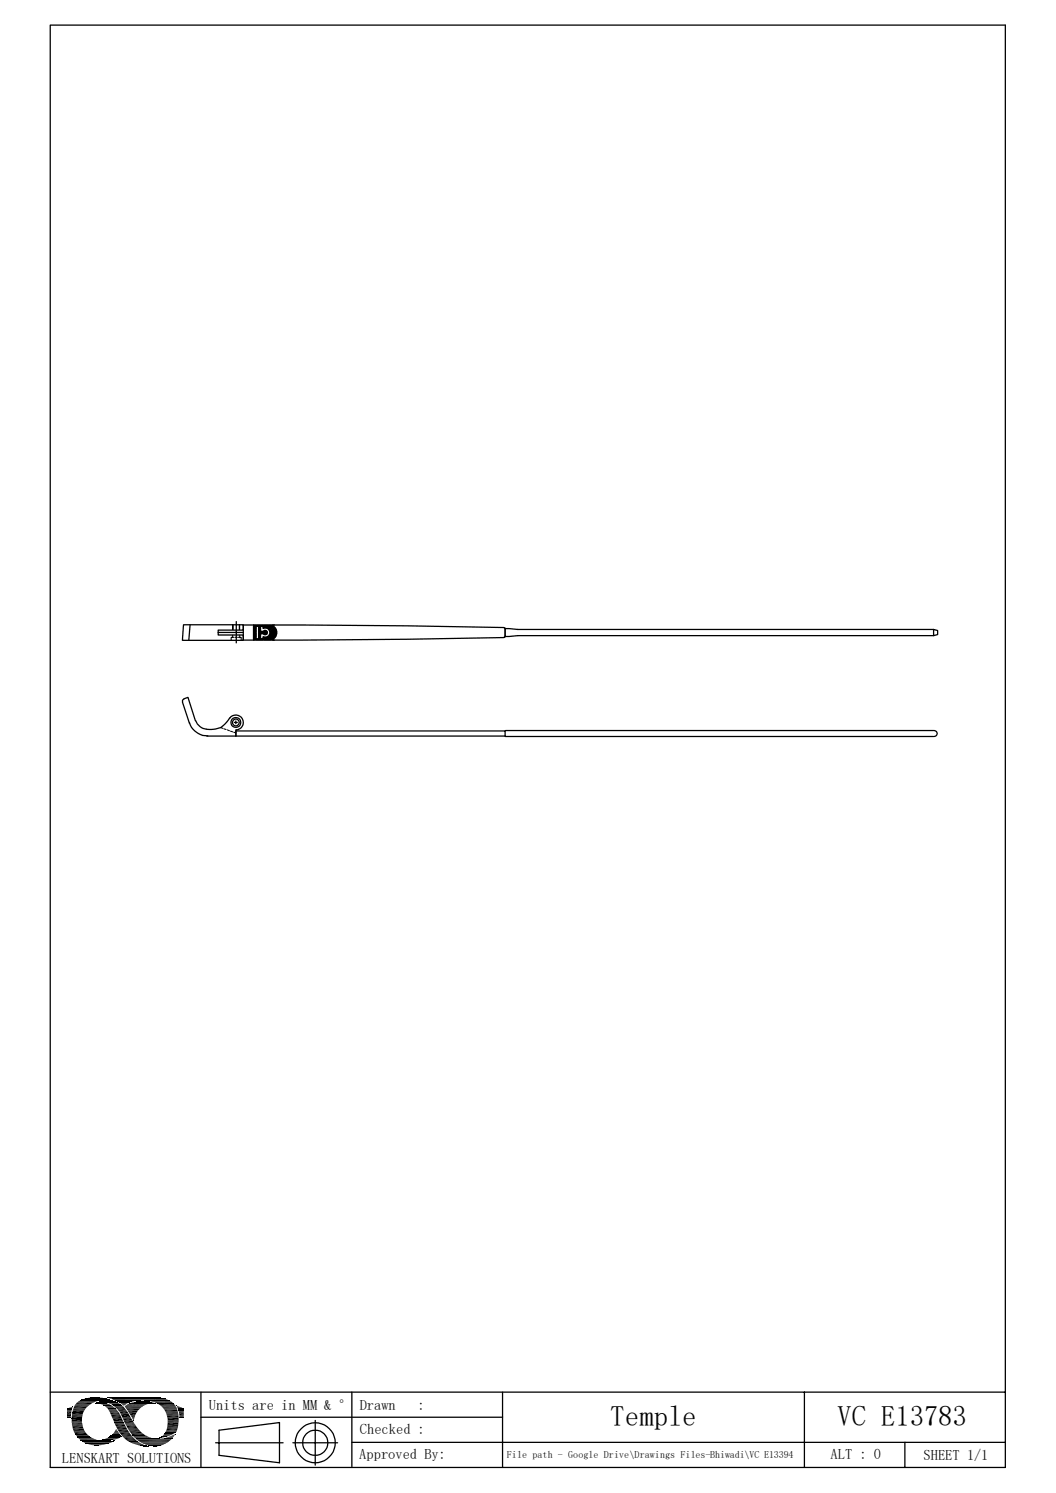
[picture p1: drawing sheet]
<svg xmlns="http://www.w3.org/2000/svg" width="210mm" height="297mm" viewBox="0 0 210 297" stroke-linecap="round" stroke-linejoin="round" font-family="sans-serif">
<g fill="none" stroke="#000" stroke-width=".25">
<path d="M10 5h189.9v286.9h-189.9zM36.3 139.7l1.4 4.2M36.5 124.3h11.9v1h-5v1h5v1.1h-12.1zM36.6 139l.8-.3 1.5 4.7M36.6 139.1l-.3 .2v.3M37.8 124.3l-.3 3.1M43.4 125.8h5M47 123.7v4.2M50.4 124.3v3M50.9 124.6h.5v2.5h-.5zM51.8 124.6h.5v.4a.93 .93 0 0 1 1.4 .8 .93 .93 0 0 1-1.4 .9v.4h-.5v-1h.6a.44 .44 0 0 0 .6 .1 .44 .44 0 0 0 0-.7 .44 .44 0 0 0-.6 .1h-.6zM54.6 124.3l-.4 .2a1.64 1.64 0 0 1 0 2.8h.4"/>
<path d="M100.2 124.8l-19.1-.3-32.7-.2v3l32.7-.1 19.1-.4M100.2 124.9l.2 .2 2.6 .1h82.7M100.5 125v1.7M185.7 125.2l.8 .2v.8l-.8 .2zM185.7 126.4h-82.7l-2.6 .2-.2 .2M37.7 143.8a3.8 3.8 0 0 0 3.6 2.6M41.1 146.4h59.4M45.7 142.8a4.2 4.2 0 0 1-5.9 1.7l-.6-.5-.3-.7M45.7 142.9a1.48 1.48 0 0 1 2.5 .1 1.48 1.48 0 0 1-1.3 2.2v1.2v-1h53.6v1M46.6 143.7h.6M46.9 143.4v.6M100.5 146.4l85.2 .1"/>
<path d="M185.7 145.3l-85.2 .1M185.8 145.3a.59 .59 0 0 1 .6 .6 .59 .59 0 0 1-.6 .6M10 276.9h189.9M15.1 279.2h3.3M31.4 279.4h3.4M40 276.9v15M70 276.9v15M99.9 276.9v15M160 276.9v15M14.3 281.5h2.1M14.3 283.3h2.1M14.6 280h2.7"/>
<path d="M14.7 284.9h2.4M15 285.5h2.6M23.1 283.9h2M24.6 286.1h2.2M24.9 280.1h3.2M25.1 283.8h2.1M25.3 284h2.1M26.1 285.4h2.7M27.2 286.5h6.8M33.1 281.3h2.4M33.1 284.4h2.2M33.4 282.7h2.1"/>
<path d="M40 281.9h59.9M42.9 287h13.4M43.6 284.5l12-1.5v8l-12-1.5zM58.3 287h8.8M62.7 282.6v8.9M70 286.9h129.9M180 286.9v5"/>
<circle cx="46.9" cy="143.7" r=".98"/>
<circle cx="46.9" cy="143.7" r=".68"/>
<circle cx="62.7" cy="287" r="2.51"/>
<circle cx="62.7" cy="287" r="4"/>
</g>
<g fill="none" stroke="#000" stroke-width=".2">
<path d="M46.3 124.3v1M46.4 124.3v1M47.6 124.3v1M47.7 124.3v1M47.7 126.4v.5M50.5 124.3l-.1 .2M50.8 124.3l-.4 .4M50.9 124.6l-.5 .5M50.9 124.8l-.5 .6M50.9 125.1l-.5 .5M50.9 125.3l-.5 .5M50.9 125.5l-.5 .5"/>
<path d="M50.9 125.7l-.5 .6M50.9 126l-.5 .5M50.9 126.2l-.5 .5M50.9 126.4l-.5 .6M50.9 126.6l-.5 .6M50.9 126.9l-.4 .4M50.9 127.1l-.2 .2M51 124.3l-.6 .6M51.2 127.1l-.3 .2M51.2 124.3l-.2 .3M51.4 127.1l-.3 .2M51.4 124.3l-.2 .3"/>
<path d="M51.6 124.3l-.2 .3M51.8 124.6l-.4 .4M51.8 124.9l-.4 .3M51.8 125.1l-.4 .4M51.8 125.3l-.4 .4M51.8 125.5l-.4 .4M51.8 126.2l-.4 .4M51.8 126.4l-.4 .4M51.8 126.7l-.4 .3M51.8 126.9l-.4 .4M51.8 127.1l-.2 .2M51.9 124.3l-.5 .5"/>
<path d="M52 125.6l-.6 .6M52.1 127.1l-.3 .2M52.2 124.3l-.3 .3M52.2 125.6l-.8 .8M52.4 124.3l-.3 .3M52.5 126.7l-.2 .1M52.6 124.3l-.3 .3M52.7 126.7l-.6 .6M52.7 125.4l-.7 .7M52.8 124.3l-.5 .5M52.9 125.4l-.7 .7M52.9 126.7l-.6 .6"/>
<path d="M53 125.5l-.6 .6M53 124.3l-.6 .7M53.1 126.1l-.1 .1M53.1 125.6l-.6 .6M53.2 125.8l-.5 .5M53.2 126.6l-.7 .7M53.3 124.3l-.6 .6M53.5 124.3l-.6 .6M53.7 124.3l-.6 .7M53.9 124.3l-.6 .8M54.2 124.3l-.8 .8M54.2 124.5l-.7 .8"/>
<path d="M54.2 127.2l-.1 .1M54.3 127.3h.1M54.4 124.6l-.8 .8M54.5 124.7l-.9 .9M54.6 124.8l-.9 .9M54.7 124.9l-1 1.1M54.8 125.1l-1.2 1.2M54.9 126.6l-.6 .6M54.9 125.2l-2.2 2.1M54.9 125.3l-1.9 2M55 126.2l-1.2 1.1M55 125.5l-1.8 1.8"/>
<path d="M55 125.7l-1.6 1.6M55 125.9l-1.4 1.4M14.7 279.9h2.6M14.9 279.6h2.7M15 279.4h3M15.2 279.1h3.4M15.3 279h3.5M15.5 278.8h3.7M15.7 278.7h3.7M15.7 278.7h3.9M15.9 278.6h4M16 278.6h4.1"/>
<path d="M16 278.5h4.4M16.2 278.5h4.3M16.4 278.4h5.4M16.5 278.3h5.1M16.7 278.3h4.7M16.9 278.2h4.3M17.1 278.2h3.9M17.5 278.1h3M17.6 278.1h2.9M19 279.2h2.2M19.1 279.2h2.2M19.7 278.8h3.2"/>
<path d="M19.8 278.8h2.9M19.9 278.7h2.7M20.2 278.7h2.2M20.4 278.9h2.6M20.6 278.9h2.5M20.9 279h2.4M21.3 279h2M21.3 279.1h2.2M21.3 278h10.3M21.4 278.1h10.6M21.5 278.1h11M21.6 279.1h2.1"/>
<path d="M21.8 278h7.4M21.8 278.2h10.9M21.8 278.4h-5.6M21.9 279.3h2.1M22 278.3h10.9M22.2 278.3h10.8M22.3 278.4h10.9M22.5 278.4h10.8M22.6 278.5h10.8M22.7 278.5h10.9M22.8 278.6h5.1M22.9 278.6h4.4"/>
<path d="M23 278.7h4.2M23.2 278.8h3.3M23.5 278.9h2.7M23.5 278.9h2.5M23.7 279h2.1M24.8 279.8h3.7M24.8 279.8h3.5M24.8 279.9h3.4M24.9 279.7h3.8M25 279.6h3.7M25.1 279.5h4M25.4 279.4h3.8"/>
<path d="M25.4 279.3h4M25.6 279.3h4M25.7 279.2h4.2M26 279.1h4.8M26.2 279h4.4M26.2 279h4.2M26.6 278.9h3.5M26.8 278.9h3.1M27.1 278.8h2.6M28.7 278.6h5M29.3 278.6h4.4M29.4 278.7h4.5"/>
<path d="M30.1 278.8h4M30.4 278.9h3.8M30.7 279h3.7M30.8 279.2h-5M31 279.1h3.5M31.2 279.2h3.3M31.7 279.5h3.1M31.9 279.7h3M32.1 279.8h2.9M14.3 282.3h2M14.3 282.8h2M14.3 283h2"/>
<path d="M14.3 283.1h2M14.3 283.5h2.1M14.4 281h2.2M14.5 280.5h2.3M14.5 284.2h2.1M14.6 280.2h2.5M14.6 284.7h2.3M15 285.3h2.3M15.3 285.8h2.6M15.4 285.9h2.6M15.4 285.9h2.8M15.5 286h2.8"/>
<path d="M15.6 286.1h2.9M15.7 286.2h2.9M15.7 286.3h3.3M15.9 286.4h3.1M15.9 286.4h3.5M16 286.5l3.9 .1M16.2 286.6h3.7M16.2 286.6h4.2M16.3 286.7h5.2M16.3 286.8h6.3M16.6 286.9h5.8M16.6 286.9h5.7"/>
<path d="M16.7 287h5.5M16.9 287h5M17 287.1h4.8M17.1 287.1h4.6M17.1 287.2h4.5M17.4 287.3h4M17.7 287.3h3.2M17.9 287.4h2.8M20.3 286.4h2.2M20.5 286.3h2.6M20.7 286.3h2.6M20.9 286.2h2.6"/>
<path d="M21.1 286.2h2.5M21.2 286.1h2.6M21.5 285.9h2.5M21.5 286h2.3M21.8 285.8h2.3M21.9 285.7h2.2M22 285.7h2M22 285.6h2M22.9 286.4h-2.7M24.1 285.8h-2.3M25.1 280.2h2.7M25.4 280.6h2"/>
<path d="M25.4 286.8h2.1M25.5 284.4h2.2M25.8 284.8h2.2M26.1 285.2h2.4M26.3 285.5h2.5M26.3 285.5l2.7 .1M26.4 285.6h2.7M26.5 285.7h2.8M26.5 285.8h3.1M26.7 285.9h3.1M26.8 286h3.2M26.8 286h3.3"/>
<path d="M26.8 286.1h3.7M27 286.2h4.1M27.1 286.2l7.1 .1M27.1 286.3h7M27.6 286.7h6.1M27.8 286.9h5.7M27.9 286.9h5.5M28 287h5.3M28.2 287.1h5M28.5 287.2h4.4M28.8 287.3h3.9M29 287.5h3.4"/>
<path d="M29.5 287.5h2.6M29.6 287.6h2.4M31.7 286.2h2.5M32.4 280.1h2.7M32.5 280.2h2.7M32.6 280.3h2.6M32.6 280.4h2.6M32.7 280.5h2.6M32.8 285h2.1M32.9 285h2.1M32.9 280.9h2.5M32.9 284.9h2.2"/>
<path d="M32.9 284.9h2.1M32.9 284.8h2.2M33 284.7h2.1M33 284.6h2.2M33.1 284.5h2.1M33.1 284.6h2.1M33.1 281.5h2.4M33.2 283.9h2.2M33.3 282h2.2M33.3 283.5h2.1M33.4 282.5h2.1M33.4 282.9h2.1"/>
<path d="M33.4 283h2.1"/>
</g>
<g fill="none" stroke="#000" stroke-width=".21">
<path d="M46.3 126.4v.4M46.5 126.8h-.5v.6M46.7 126.8h.5M47.4 126.8h.6v.6M43.9 144.7l.4 .2M44.5 145l.5 .1M45.2 145.2l.4 .2M45.8 145.5l.5 .1M46.5 145.7l.4 .1M14.7 279.8h2.9M14.9 279.5h3M22.2 279.5h2"/>
<path d="M32.2 279.9h2.9M14.3 281.7h2.1M14.5 280.4h2.5M15.2 285.7h2.7M24 285.4h2.1M24.4 285.9h2.1M24.9 286.4h2.1M25.1 286.6h2.2M25.4 284.2h2.2M33 281.1h2.4M33.2 284.1h2.1"/>
</g>
<g fill="#000">
<path d="M13.8 280h.6zM14 280h.4zM14.3 279.9h.1zM18.1 278h1.8zM18.7 278h1.2zM18.7 278h.6zM19.1 279.1h2zM19.2 279.1h1.9zM19.2 279.1h1.8zM19.2 279.1h1.7zM19.3 279.1h1.6zM19.3 279.1h1.5z"/>
<path d="M19.4 279.1h1.4zM19.5 279.1h1.1zM19.4 279.1h1.3zM19.5 279.1h1.2zM19.6 279.1h1zM19.6 279.2h1.7zM19.6 279.2l1.9 .1zM19.7 278.8h.2zM19.6 279.1h.9zM19.8 279.1h.7zM20 279.3l1.7 .1zM19.8 279.1h.5z"/>
<path d="M20.1 279l.2 .1zM20.1 279h.1zM20.2 279.4h1.6zM20.4 279.4l1.7 .2h-1.5zM20.4 279.4h1.4l.3 .2zM20.5 278.7h1.8zM20.5 278.7h1.7zM20.6 278.6l1.6 .1zM20.6 279.6h1.5zM20.7 279.6l1.7 .1h-1.5zM20.7 279.6h1.4l.3 .1zM20.6 278.6h1.4z"/>
<path d="M20.9 278.6h1.1zM20.9 279.7l1.6 .1zM20.9 278.6h.8zM21 278.6h.7zM21 279.8l1.7 .2h-1.5zM21 279.8h1.5l.2 .2zM21.2 278.6h.3zM21 278.6h.6zM21.2 278.6h.4zM21.2 280h1.5zM21.5 278.4h.3zM21.8 279.2h1.9z"/>
<path d="M22.2 279.4h1.8zM22.4 279.6h1.9zM22.5 279.6h1.8zM22.5 279.6l1.9 .1zM22.6 279.7l1.9 .1h-1.7zM22.6 279.7h1.8l.1 .1zM22.8 279.8l1.8 .1zM22.9 279.9l1.9 .2h-1.7zM22.9 279.9h1.7l.2 .2zM23.7 279l1.9 .1zM23.8 279.1h1.8zM23.8 279.1h1.6z"/>
<path d="M24 279.1h1.4zM24 279.1l1.3 .1zM24 279.2l1 .2h-.7zM24 279.2h1.3l-.3 .2zM24.3 279.4l.6 .1zM24.3 279.4h.7zM24.4 279.5h.4zM24.4 279.5h.5zM24.5 279.5l.2 .1zM24.5 279.5h.3zM24.6 279.6v.1zM24.6 279.6h.1z"/>
<path d="M27.4 278.8h2zM27.9 278.8h1.5zM27.9 278.8h1.1zM28 278.8h1zM28 278.8h.9zM30.4 279.2h.4zM30.5 279.2h.4zM30.6 279.2h.3zM30.7 279.2h.2zM30.9 278h.2zM35.1 279.7h.2zM35.1 279.7h.3z"/>
<path d="M35.2 279.7l.4 .1zM35.2 279.8l.8 .2h-.7zM35.2 279.8l.8 .2zM35.3 280l1 .1h-1zM35.3 280h.7l.3 .1zM13.3 280.2h1zM13.3 280.2l1 .1zM13.3 280.3l1 .1h-1zM13.3 280.3h1v.1zM13.3 280.4h1zM13.3 280.4l.9 .2h-.9zM13.3 280.4h1l-.1 .2z"/>
<path d="M13.3 280.6l.9 .2h-.9zM13.3 280.6h.9v.2zM13.3 280.8h.9zM13.3 280.8l.8 .5h-.8zM13.3 280.8h.9l-.1 .5zM13.3 281.3l.8 .2h-.8zM13.3 281.3h.8v.2zM13.3 281.5l.8 .2h-.8zM13.3 281.5h.8v.2zM13.3 281.7h.8zM13.3 281.7l.8 .2h-.8zM13.3 281.7h.8v.2z"/>
<path d="M13.3 281.9h.8zM13.3 281.9l.8 .1zM13.4 280.2h1zM13.5 280.2h.9zM13.7 280.1l.7 .1zM13.7 280.1h.7zM14.3 282.3l2 .4h-2zM14.3 282.3h2v.4zM18.3 287.4l1.9 .1zM18.3 287.4h1.9zM18.4 287.5h1.1zM18.4 287.5h1.8z"/>
<path d="M18.9 287.5h.6zM19.1 287.5h.4zM20.4 286.4l1.9 .1zM20.4 286.4h2zM20.6 286.5h1.5zM20.6 286.5h1.7zM20.7 286.5h1.1zM20.7 286.5h1.4zM21 286.5h.6zM21 286.5h.8zM21.3 280l1.7 .2h-1.5zM21.3 280h1.4l.3 .2z"/>
<path d="M21.3 286.5h.3zM21.4 286.5h.2zM21.5 280.2h1.5zM21.5 280.2l1.6 .2h-1.6zM21.5 280.2h1.5l.1 .2zM21.5 280.4l1.7 .1zM21.6 280.5h1.6zM21.6 280.5l1.8 .2h-1.7zM21.6 280.5h1.6l.2 .2zM21.7 280.7l1.8 .1h-1.7zM21.7 280.7h1.7l.1 .1zM21.8 280.8l1.8 .2h-1.7z"/>
<path d="M21.8 280.8h1.7l.1 .2zM21.9 281l1.8 .1zM21.9 281.1l1.9 .2h-1.8zM21.9 281.1h1.8l.1 .2zM21.5 286.7h1.1zM21.9 286.7h.7zM22 281.3l1.8 .1zM22 286.7h.6zM22.1 281.4l1.9 .3h-1.8zM22.1 281.4h1.7l.2 .3zM22.1 285.6l1.9 .1zM22.1 285.6h1.9z"/>
<path d="M22.2 281.7l1.9 .2h-1.8zM22.2 281.7h1.8l.1 .2zM22.2 285.5l1.8 .1zM22.2 285.5h1.7zM22.2 286.7h.5zM22.3 281.9l1.9 .3h-1.8zM22.3 281.9h1.8l.1 .3zM22.3 286.7h.4zM22.4 286.7h.3zM22.4 282.2l2.1 .5h-1.9zM22.4 282.2h1.8l.3 .5zM22.4 285.3h1.4z"/>
<path d="M22.4 285.3l1.5 .2h-1.7zM22.4 285.3h1.4l.1 .2zM22.6 285.2l1.2 .1h-1.4zM22.6 285.2h1.1l.1 .1zM22.6 286.6h.2zM22.6 282.7l1.9 .1zM22.7 282.8l1.9 .1zM22.7 282.9l1.9 .1zM22.7 285l1 .2h-1.1zM22.7 285h.9l.1 .2zM22.7 283h1.9zM22.7 283l2 .2h-1.9z"/>
<path d="M22.7 283h1.9l.1 .2zM22.7 284.9l.9 .1zM22.8 283.2l2 .2h-1.9zM22.8 283.2h1.9l.1 .2zM22.9 284.7l.6 .2h-.8zM22.9 284.7h.5l.1 .2zM22.6 286.6h.3zM22.9 284.6l.5 .1h-.5zM22.9 284.6l.5 .1zM23 284.4h.2zM23 284.4l.3 .2h-.4zM23 284.4l.3 .2z"/>
<path d="M23.1 284.4h.1zM23.1 280.1l1.8 .2h-1.5zM23.1 280.1h1.7l.1 .2zM23.4 280.3l1.8 .4h-1.6zM23.4 280.3h1.5l.3 .4zM23.6 280.7l1.7 .1zM23.7 280.8l1.9 .4h-1.6zM23.7 280.8h1.6l.3 .4zM24 281.2l1.6 .1zM24 281.3l2 .7h-1.7zM24 281.3h1.6l.4 .7zM24.3 282l1.8 .2h-1.7z"/>
<path d="M24.3 282h1.7l.1 .2zM24.4 282.2l2 .4h-1.8zM24.4 282.2h1.7l.3 .4zM24.6 282.6l1.8 .1zM24.6 282.7l2 .3h-1.8zM24.6 282.7h1.8l.2 .3zM24.8 283l1.9 .2h-1.8zM24.8 283h1.8l.1 .2zM24.9 283.2h1.8zM24.9 283.2l1.9 .1zM24.9 283.3h1.9zM25 283.3l1.9 .1z"/>
<path d="M25 283.4l2 .1h-1.9zM25 283.4h1.9l.1 .1zM25.1 283.5l1.9 .1zM25.4 280.6l2 .1zM25.4 280.7l1.7 .4h-1.4zM25.4 280.7h2l-.3 .4zM25.7 281.1l1.2 .4h-.9zM25.7 281.1h1.4l-.2 .4zM25.7 286.9h1.8zM25.8 286.9l2 .1h-1.7zM25.8 286.9h1.7l.3 .1zM26 281.5l.9 .1z"/>
<path d="M26 281.6l.8 .3h-.6zM26 281.6h.9l-.1 .3zM26.1 287l1.9 .1h-1.6zM26.1 287h1.7l.2 .1zM26.2 281.9l.5 .2h-.4zM26.2 281.9h.6l-.1 .2zM26.3 282.1l.4 .1h-.3zM26.3 282.1h.4v.1zM26.4 282.2l.2 .2zM26.4 282.2h.3l-.1 .2zM26.4 287.1l1.7 .1zM26.5 282.4l.1 .1z"/>
<path d="M26.5 282.5l.1 .1zM26.5 287.2l1.8 .1zM26.8 287.3l1.9 .2h-1.2zM26.8 287.3h1.5l.4 .2zM27.5 287.5h1.3zM27.6 287.5l1.4 .1zM28 287.6h1zM28.1 287.6h.9zM28.1 287.6h1zM28.1 287.6l1.1 .1zM28.2 287.7h1.1zM28.5 287.7h.9z"/>
<path d="M28.5 287.7h1zM28.8 287.7h.7zM28.9 287.7h.6zM29.1 287.7h.4zM29.2 287.7h.3zM29.3 287.7h.2zM29.6 287.5l2 .2zM30.2 287.7h1.3zM30.2 287.7h1.4zM30.4 287.7h1zM30.4 287.7h1.1zM30.5 287.7h.7z"/>
<path d="M30.5 287.7h.9zM30.7 287.7h.5zM30.8 287.7h.4zM31.8 286h.2zM31.8 286h.1zM31.8 286h.4zM31.9 286h.5zM31.9 285.9l.5 .1zM31.9 285.9h.7zM32.1 285.8h.8zM32.1 285.8h.9zM32.1 285.8h1z"/>
<path d="M32.2 285.8h.9zM32.3 286.2h1.9zM32.2 285.8l.2-.2 .7 .2zM32.4 285.6h1.3l-.6 .2zM32.5 285.5l1.2 .1zM32.5 285.5h1.3zM32.6 285.4l1.2 .1h-1.3zM32.6 285.4h1.5l-.3 .1zM32.6 286.1h1.6zM32.7 285.2l1.4 .2h-1.5zM32.7 285.2h1.8l-.4 .2zM32.7 286.1h1.5z"/>
<path d="M32.7 285.2h1.8zM32.8 285l2 .1zM32.8 285.1h2zM32.8 285.1l1.7 .1h-1.8zM32.8 285.1h2l-.3 .1zM32.8 286.1h1.5zM33.1 286h1.3zM33.2 286h1.2zM33.4 285.9h1zM33.6 285.8h.9zM33.7 285.8h.8zM33.9 285.7h.6z"/>
<path d="M34 285.7h.6zM34.1 285.7h.5zM34.1 285.6l.5 .1zM34.1 285.6l.3-.1 .2 .1zM34.4 285.5h.3l-.1 .1zM34.4 285.5l.3-.1v.1zM34.7 285.4v.1zM35.3 280.1l1.1 .1zM35.3 280.2h1.2zM35.3 280.2l1.2 .1zM35.4 280.3l1.1 .1h-1.1zM35.4 280.3h1.1v.1z"/>
<path d="M35.4 280.4h1.1zM35.5 280.4l1 .2h-1zM35.5 280.4h1v.2zM35.5 280.6h1zM35.5 280.6l1 .1zM35.6 280.7l.9 .1zM35.6 280.8l.9 .3h-.9zM35.6 280.8h.9v.3zM35.6 281.1h.9zM35.6 281.1l.9 .4h-.8zM35.6 281.1h.9v.4zM35.7 281.5l.8 .1z"/>
<path d="M35.7 281.6l.8 .2h-.8zM35.7 281.6h.8v.2zM35.7 281.8l.8 .2h-.8zM35.7 281.8h.8v.2zM35.7 282h.8zM35.7 282l.8 .1zM35.8 282.1h.7zM35.9 282.1h.6zM36 282.1h.5zM36.4 282.1h.1z"/>
</g>
<path d="M14.4 283.7h2.1M14.8 285.2h2.5M23.4 284.5h2.1M23.6 284.8h2.1M23.8 285.1h2.1M24.2 285.6h2.1M25.2 280.4h2.6M25.7 284.7h2.3M32.7 280.6h2.6" fill="none" stroke="#000" stroke-width=".3"/>
<path d="M14.3 282.1h2M14.4 280.8h2.4M33.3 282.3h2.2M33.3 283.3h2.2" fill="none" stroke="#000" stroke-width=".42"/>
<path d="M14.3 281.2h2.3M14.5 284.5h2.3M22.9 283.6h2.1" fill="none" stroke="#000" stroke-width=".38"/>
<path d="M14.4 284h2.2M23.2 284.2h2.1M25.9 285h2.5M33.2 281.8h2.3M33.3 283.7h2.1" fill="none" stroke="#000" stroke-width=".34"/>
<g font-size="5.7">
<text x="121.4" y="283.6">Temple</text>
<text x="166.5" y="283.7">VC E13783</text>
</g>
<g font-size="2.9">
<text x="41.5" y="280.6">Units are in MM &amp; °</text>
<text x="71.5" y="280.6">Drawn</text>
<text x="83" y="280.6">:</text>
<text x="71.6" y="285.2">Checked :</text>
<text x="12.3" y="291.1">LENSKART SOLUTIONS</text>
<text x="71.5" y="290.1">Approved By:</text>
<text x="165.2" y="290.3">ALT : 0</text>
<text x="183.7" y="290.4">SHEET 1/1</text>
</g>
<text font-size="2" x="100.8" y="290">File path - Google Drive\Drawings Files-Bhiwadi\VC E13394</text>
</svg>
